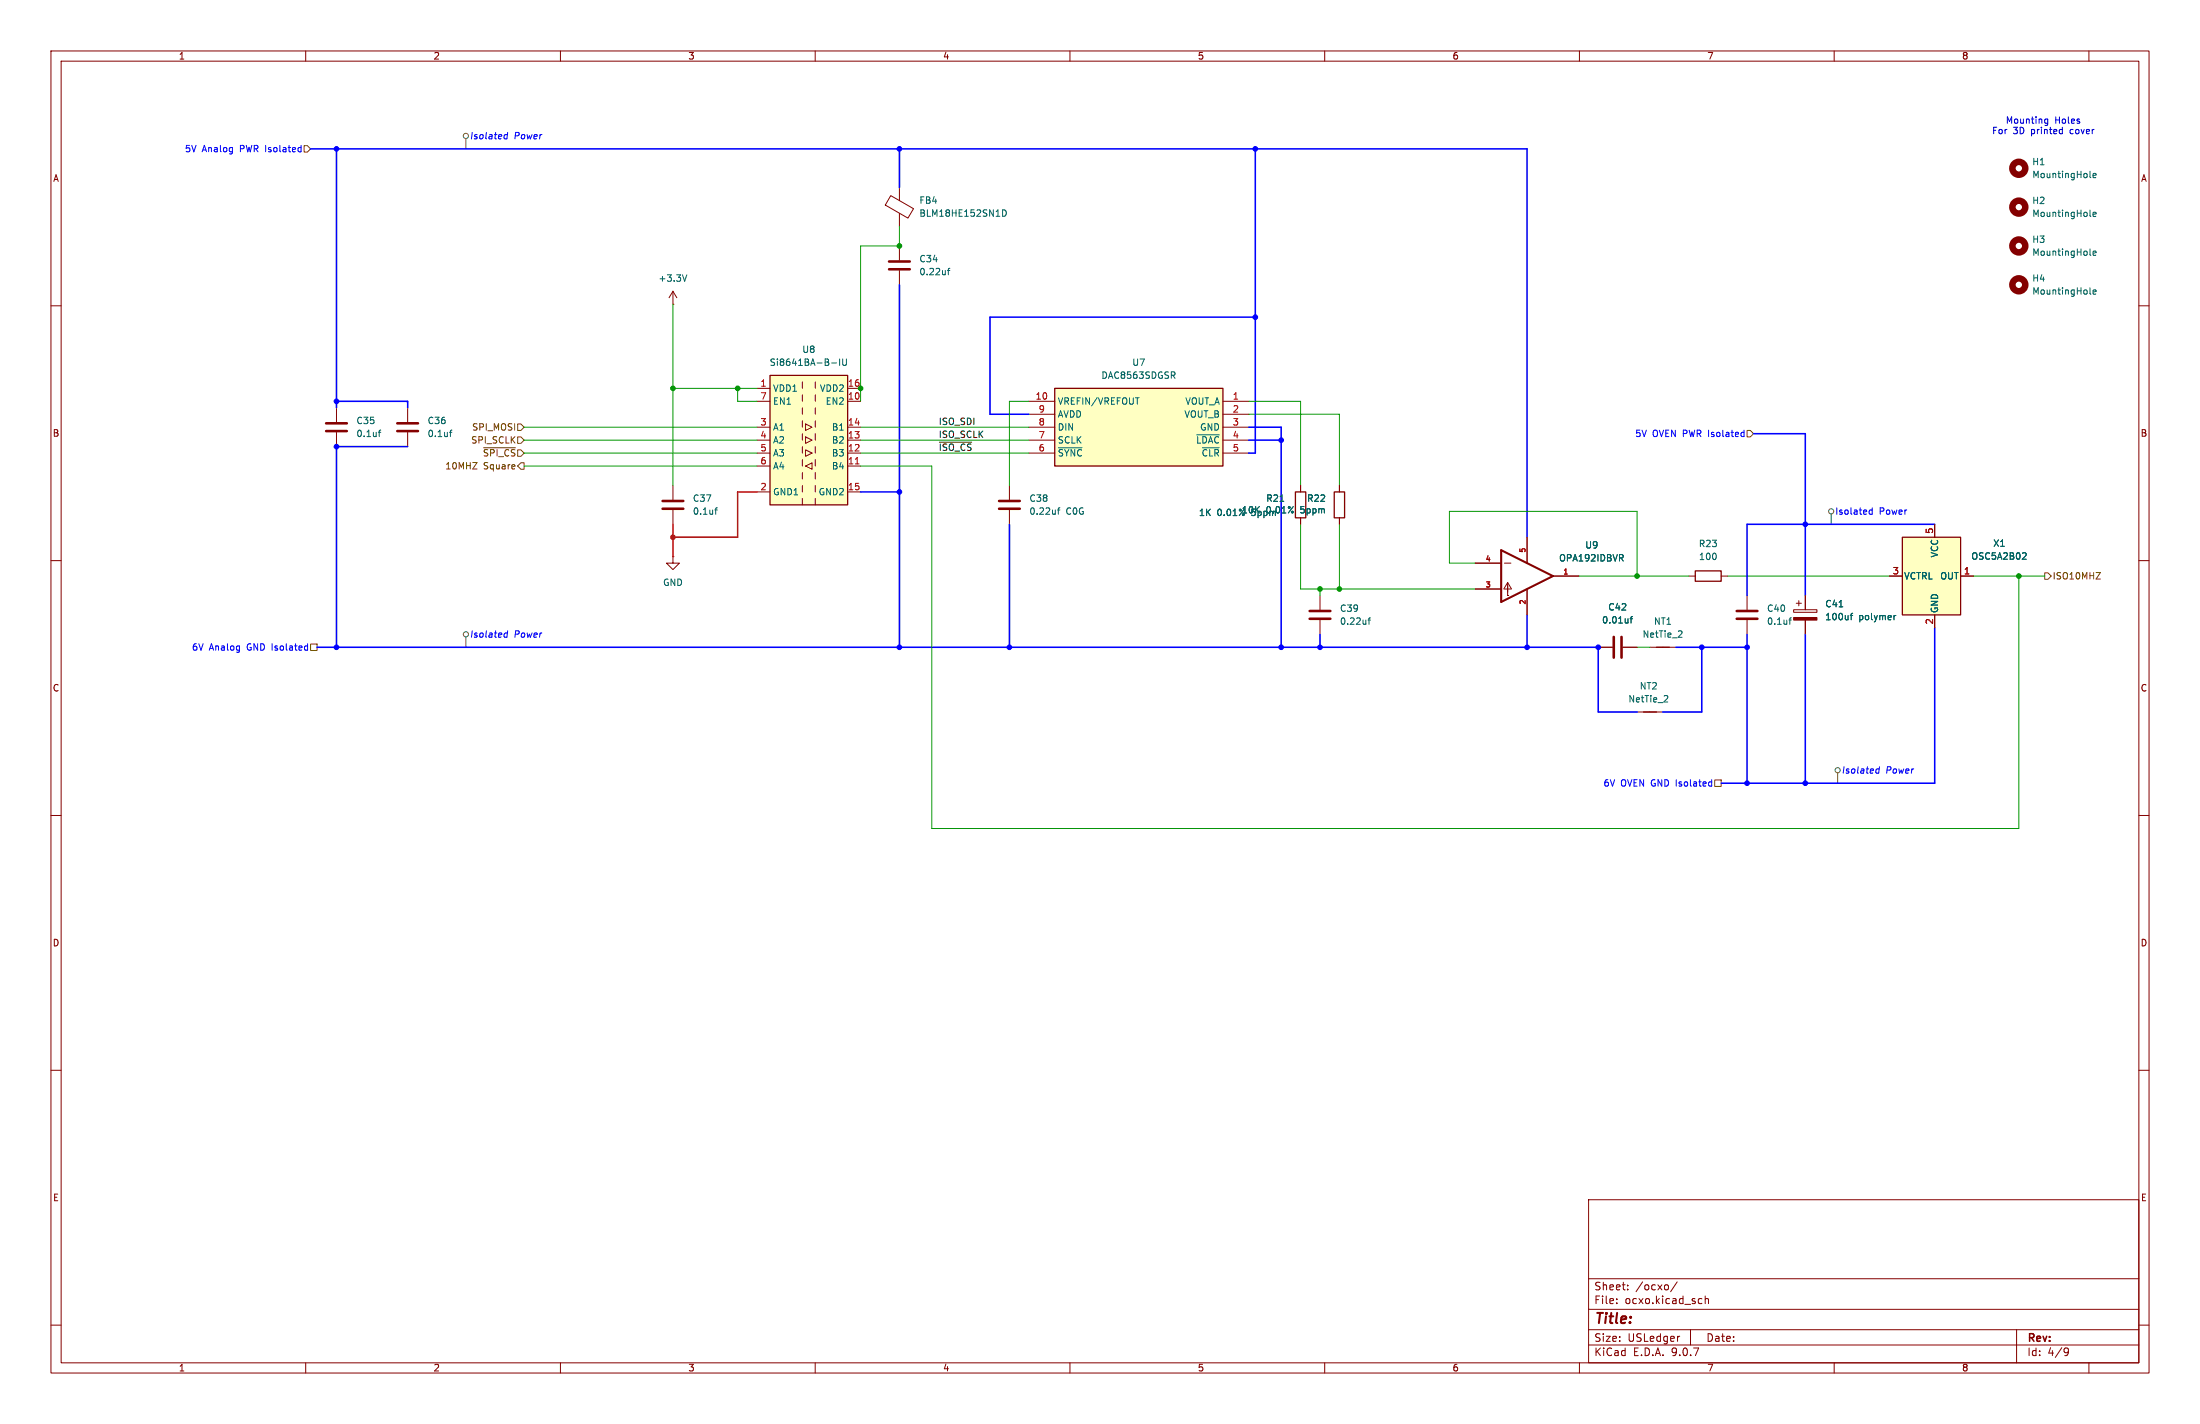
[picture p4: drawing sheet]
<svg xmlns="http://www.w3.org/2000/svg" width="432mm" height="279mm" viewBox="0 0 432 279" stroke-linecap="round" stroke-linejoin="round" font-family="sans-serif">
<g fill="none" stroke="#840000" stroke-width=".2">
<path d="M10 10h411.8v259.4h-411.8zM12 12h407.8v255.4h-407.8zM60 10v2M110 10v2M160 10v2M210 10v2M260 10v2M310 10v2M360 10v2M410 10v2M176.5 48.3v2.8M176.5 53.1v2.8"/>
<path d="M10 60h2M419.8 60h2M132.1 95.3v2.7M10 110h2M132.1 100.1v2.8M419.8 110h2M323.8 127h5.1M10 160h2M419.8 160h2M10 210h2M419.8 210h2M311.8 235.4h108v32h-108z"/>
<path d="M10 260h2M311.8 256.9h108M311.8 250.9h108M317.3 255.6v.2M317.3 254.9v.1M319.5 252.9v.2M319.5 252.2v.1M327.3 252.2l.2 .2-.2 .6M329.2 251.5l-1.3 1.9M333.6 254.8l.4 .1M334 255.7l-.4 .1M334.7 254.9l.2-.1 .4 .1v.9"/>
<path d="M334.7 254.3v1.5M419.8 260h2M60 267.4v2M110 267.4v2M160 267.4v2M210 267.4v2M260 267.4v2M310 267.4v2M311.8 263.9h108M311.8 260.9h108M329.5 262.2h.2M331.8 260.9v3"/>
<path d="M360 267.4v2M395.8 260.9v6.5M405.4 264.5l.5 .1a.99 .99 0 0 1-.4 1.4h-.2M406 265.1l-.3 .3h-.3M410 267.4v2"/>
</g>
<path d="M174.5 51.3h4.1M174.5 52.8h4.1M130 99.8h4.1M130 98.3h4.1" fill="none" stroke="#840000" stroke-width=".51"/>
<path d="M410.2 34.7l.2 .2M410.8 34.4l.6-.1-.1-.2-.3-.1-.2 .2 .1 .6h.4M186 53.1h.4M186.4 52.6l-.3 .2v1.1M410.2 49.9l.2 .2M410.2 42.3l.2 .2M410.8 49.7l.6-.1-.1-.3h-.3l-.2 .1 .1 .6h.4M410.8 42.1l.6-.2-.1-.2-.3-.1-.2 .2 .1 .6h.4M140.8 99.6l-.3 .2v1.1M140.3 100.1h.5M329.9 123.8l.2 .2v.3l-.7 .7h.7" fill="none" stroke="#006464" stroke-width=".2"/>
<g fill="none" stroke="#840000" stroke-width="1.3">
<circle cx="396.2" cy="33" r="1.27"/>
<circle cx="396.2" cy="40.6" r="1.27"/>
<circle cx="396.2" cy="48.3" r="1.27"/>
</g>
<path d="M325.1 127h2.6" fill="none" stroke="#840000" stroke-width=".25"/>
<path d="M373.4 105.4h11.4v15.3h-11.4z" fill="#ffffc2"/>
<path d="M373.4 105.4h11.4v15.3h-11.4z" fill="none" stroke="#840000" stroke-width=".25"/>
<path d="M352 119.6h4.6v.5h-4.6zM352.6 118.4h1M353.1 117.9v1M354.3 116.8v2.8M370.8 113h2.6M379.7 102.9v2.5M384.8 113h2.5M354.3 121.7v2.8M379.7 120.7v2.5" fill="none" stroke="#840000" stroke-width=".2"/>
<path d="M361 119.1h.7M397.4 108.5l.3 .2-.1 .3-.7 .7h.8M363.1 120.8h.5M363.6 120.3l-.3 .2v1.1M371.7 120.8v.8M372.1 120.8l-.4 .2" fill="none" stroke="#006464" stroke-width=".2"/>
<path d="M352 121.2h4.6v.5h-4.6z" fill="#840000" stroke="#840000" stroke-width=".2"/>
<path d="M151.1 73.7h15.3v25.4h-15.3z" fill="#ffffc2"/>
<path d="M151.1 73.7h15.3v25.4h-15.3zM254.3 96.5h2v5.1h-2zM261.9 96.5h2v5.1h-2z" fill="none" stroke="#840000" stroke-width=".25"/>
<g fill="none" stroke="#840000" stroke-width=".2">
<path d="M174.8 38.4l4.5 2.5-1.1 1.9-4.4-2.6zM176.5 36.8v2.6M132.1 59.7h.1M132.1 57.2l-.8 1.2M132.1 57.2l.7 1.2M132.1 57.2v2.5M176.5 41.9v2.6M148.6 76.2h2.5M148.6 78.7h2.5M157.5 74.9v1.3M157.5 77.5v1.2M160 74.9v1.3"/>
<path d="M160 77.5v1.2M166.4 76.2h2.5M166.4 78.7h2.5M80 80v2.8M80 84.8v2.8M148.6 83.8h2.5M148.6 86.4h2.5M148.6 88.9h2.5M148.6 91.4h2.5M148.6 96.5h2.5M157.5 80v1.3M157.5 82.6v1.2"/>
<path d="M157.5 85.1v1.3M157.5 87.6v1.3M157.5 90.2v1.2M157.5 92.7v1.3M157.5 95.3v1.2M157.5 97.8v1.3M158.1 83.2l1.3 .6-1.3 .7zM158.1 85.7l1.3 .7-1.3 .6zM158.1 91.4l1.3-.6v1.3zM158.1 88.3l1.3 .6-1.3 .6zM160 80v1.3M160 82.6v1.2"/>
<path d="M160 85.1v1.3M160 87.6v1.3M160 90.2v1.2M160 92.7v1.3M160 95.3v1.2M160 97.8v1.3M166.4 83.8h2.5M166.4 86.4h2.5M166.4 88.9h2.5M166.4 91.4h2.5M166.4 96.5h2.5M255.3 95.3v1.2"/>
<path d="M262.9 95.3v1.2M132.1 109.2v1.3h1.2l-1.2 1.3-1.3-1.3h1.3M132.1 109.2h.1M255.3 101.6v1.3M259.1 116.8v2.8M262.9 101.6v1.3M289.6 110.5h5M289.6 115.6h5M295.3 110.5h1.2M295.3 115.6h1.2M295.9 116.8h.1M295.9 114.3v2.5"/>
<path d="M295.9 114.3l-.8 1.3M295.9 114.3l.8 1.3M299.7 105.4v5.1M299.7 115.6v5.1M304.8 113h5.1M259.1 121.7v2.8"/>
</g>
<path d="M167.9 91h.7" fill="none" stroke="#a90000" stroke-width=".2"/>
<g fill="none" stroke="#006464" stroke-width=".2">
<path d="M134.8 53.9l-.4 1.3M196.8 41.2a.64 .64 0 0 1 .7 .6 .64 .64 0 0 1-.7 .6zM410.2 57.5l.2 .2M410.8 57.3l.6-.1-.1-.3h-.3l-.2 .2 .1 .6h.4M163.2 71.2h1M164.8 70.4v1.3M165.4 70.4v1.1l.2 .2 .4-.1 .1-.1v-1.1M88.2 84.8h.5M88.7 84.4l-.3 .2v1.1M251.2 98.4h.8M318.2 109.5l.4 .6M318.5 108.9v.5"/>
<path d="M268.5 121.7h.5M269 121.2l-.3 .2v1.1"/>
</g>
<circle cx="396.2" cy="55.9" r="1.27" fill="none" stroke="#840000" stroke-width="1.3"/>
<path d="M78 83.1h4M78 84.6h4M257 119.9h4.1M257 121.4h4.1" fill="none" stroke="#840000" stroke-width=".51"/>
<path d="M294.6 108l10.2 5-10.2 5.1z" fill="none" stroke="#840000" stroke-width=".41"/>
<path d="M207 76.2h33v15.2h-33z" fill="#ffffc2"/>
<path d="M207 76.2h33v15.2h-33zM332.7 112h5.1v2h-5.1zM322.6 139.7h2.5" fill="none" stroke="#840000" stroke-width=".25"/>
<g fill="none" stroke="#840000" stroke-width=".2">
<path d="M201.9 78.7h5.1M240 78.7h5.1M66 80v2.8M66 84.8v2.8M198.1 95.3v2.7M201.9 81.3h5.1M201.9 83.8h5.1M201.9 86.4h5.1M201.9 88.9h5.1M240 81.3h5.1M240 83.8h5.1M240 86.4h5.1"/>
<path d="M240 88.9h5.1M255.3 95.3v1.2M262.9 95.3v1.2M198.1 100.1v2.8M255.3 101.6v1.3M262.9 101.6v1.3M289.6 110.5h5M289.6 115.6h5M295.9 116.8h.1M299.7 105.4v5.1M299.7 115.6v5.1M304.8 113h5.1"/>
<path d="M331.5 113h1.2M337.8 113h1.3M342.9 116.8v2.8M354.3 116.8v2.8M370.8 113h2.6M379.7 102.9v2.5M384.8 113h2.5M313.7 127h2.8M318.5 127h2.8M321.3 139.7h5.1M342.9 121.7v2.8M354.3 121.7v2.8"/>
<path d="M379.7 120.7v2.5"/>
</g>
<g fill="none" stroke="#006464" stroke-width=".2">
<path d="M222.9 78h.7M230.2 73.6l.4 .6M230.6 73.1v.4M74.3 84.8h.4M74.7 84.4l-.3 .2v1.1M207.7 87.9h4.7M208 99.6l-.3 .2v1.1M234.9 85.3h4.4M236 87.9h3.3M251.2 98.4h.8M207.5 100.1h.5M318.2 109.5l.4 .6"/>
<path d="M318.5 108.9v.5M361 119.1h.7M397.4 108.5l.3 .2-.1 .3-.7 .7h.8M319.9 121.4h.5M320.4 121l-.3 .2v1M327.1 136.5l.2 .2v.3l-.7 .7h.7M351.1 121.7h.5M351.6 121.2l-.3 .2v1.1M363.1 120.8h.5M363.6 120.3l-.3 .2v1.1M371.7 120.8v.8M372.1 120.8l-.4 .2"/>
</g>
<path d="M64 83.1h4.1M64 84.6h4.1M196.1 98.3h4.1M196.1 99.8h4.1M340.9 119.9h4M316.7 125v4M318.3 125v4M340.9 121.4h4" fill="none" stroke="#840000" stroke-width=".51"/>
<g fill="none" stroke="#484848" stroke-width=".2">
<path d="M91.4 27.2v2M359.4 100.8v2.1M91.4 125v2M360.7 151.6v2.1"/>
<circle cx="91.4" cy="26.7" r=".51"/>
<circle cx="359.4" cy="100.3" r=".51"/>
<circle cx="91.4" cy="124.5" r=".51"/>
<circle cx="360.7" cy="151.1" r=".51"/>
</g>
<g fill="none" stroke="#00f" stroke-width=".2">
<path d="M59 28.9l.1 .1M59.1 28.5v1.3M59.1 29.7l-.1 .1M99 27.2h.5M99.1 26.5h.5M99.6 26l-.1 1.2M342.2 84.8l.1 .1M342.3 84.4v1.3M342.3 85.6l-.1 .1M367.5 99.6v1.3M367.5 100.1h-.4l-.2 .2 .1 .5h.5M60.2 126.7l.2 .1"/>
<path d="M60.4 126.3v1.3M60.4 127.5l-.2 .1M99 125h.5M99.1 124.3h.5M99.6 123.8l-.1 1.2M335.8 153.4l.2 .1M336 153v1.2M336 154.2h-.2M368.3 151.6h.4M368.3 150.9h.5M368.9 150.4l-.2 1.3"/>
</g>
<path d="M59.7 28.6h.6l.7 .6-.7 .6h-.6zM94.9 87.9h6.3M101.6 85.7h.6l.7 .7-.7 .6h-.6zM101.6 83.2h.6l.7 .6-.7 .7h-.6zM102.2 90.8h.7v1.3h-.7l-.6-.7zM342.9 84.5h.6l.7 .6-.7 .6h-.6zM401.3 112.4h.7l.6 .6-.6 .7h-.7zM411.4 112.3h.9l-.9 1.3h.9M61 126.4h1.2v1.2h-1.2zM336.5 153h1.3v1.3h-1.3z" fill="none" stroke="#725600" stroke-width=".2"/>
<path d="M184.4 86.8h6.3" fill="none" stroke="#0f0f0f" stroke-width=".2"/>
<g fill="none" stroke="#009600" stroke-width=".2">
<path d="M132.1 59.7v35.6M176.5 44.5v3.8h-7.6v30.4M132.1 76.2h16.5M144.8 76.2v2.5h3.8M201.9 78.7h-3.8v16.6M245.1 78.7h10.2v16.6M102.9 86.4h45.7M102.9 91.4h45.7M102.9 88.9h45.7M102.9 83.8h45.7M168.9 91.4h14v71.2h213.3v-49.6M168.9 86.4h33"/>
<path d="M168.9 88.9h33M168.9 83.8h33M245.1 81.3h17.8v14M255.3 102.9v12.7h34.3M259.1 115.6v1.2M262.9 102.9v12.7M289.6 110.5h-5.1v-10.2h36.8v12.7M309.9 113h21.6M339.1 113h31.7M387.3 113h14M321.3 127h2.5"/>
</g>
<g fill="none" stroke="#00f" stroke-width=".3">
<path d="M61 29.2h238.7v76.2M66 29.2v50.8M176.5 29.2v7.6M246.4 29.2v59.7h-1.3M176.5 55.9v71.1M66 78.7h14v1.3M246.4 62.2h-52.1v19.1h7.6M80 87.6h-14v39.4M168.9 96.5h7.6M245.1 83.8h6.4v43.2M245.1 86.4h6.4M344.2 85.1h10.1v31.7"/>
<path d="M198.1 102.9v24.1M379.7 102.9h-36.8v13.9M62.2 127h251.5v12.7h7.6M259.1 124.5v2.5M299.7 120.7v6.3M328.9 127h14M334 127v12.7h-7.6M342.9 124.5v29.2M354.3 124.5v29.2M379.7 123.2v30.5h-41.9"/>
</g>
<path d="M148.6 96.5h-3.8v8.9h-12.7M132.1 102.9v6.3" fill="none" stroke="#f00" stroke-width=".3"/>
<path d="M401.4 24.1l.1 .1 .4-.1M401.9 23.4v1l-.2 .2h-.3M401.9 23.4h-.4l-.1 .1M404.7 25.4l.1 .1M404.8 25v1.2M404.8 26.2h-.1" fill="none" stroke="#0000c2" stroke-width=".2"/>
<g fill="#00f" stroke="#00f" stroke-width=".2">
<circle cx="66" cy="29.2" r=".46"/>
<circle cx="66" cy="78.7" r=".46"/>
<circle cx="66" cy="127" r=".46"/>
<circle cx="66" cy="87.6" r=".46"/>
<circle cx="176.5" cy="29.2" r=".46"/>
<circle cx="246.4" cy="29.2" r=".46"/>
<circle cx="246.4" cy="62.2" r=".46"/>
<circle cx="176.5" cy="96.5" r=".46"/>
<circle cx="176.5" cy="127" r=".46"/>
<circle cx="198.1" cy="127" r=".46"/>
<circle cx="251.5" cy="86.4" r=".46"/>
<circle cx="259.1" cy="127" r=".46"/>
<circle cx="251.5" cy="127" r=".46"/>
<circle cx="342.9" cy="153.7" r=".46"/>
<circle cx="354.3" cy="153.7" r=".46"/>
<circle cx="299.7" cy="127" r=".46"/>
<circle cx="313.7" cy="127" r=".46"/>
<circle cx="354.3" cy="102.9" r=".46"/>
<circle cx="334" cy="127" r=".46"/>
<circle cx="342.9" cy="127" r=".46"/>
</g>
<circle cx="132.1" cy="105.4" r=".46" fill="#f00" stroke="#f00" stroke-width=".2"/>
<g fill="#009600" stroke="#009600" stroke-width=".2">
<circle cx="132.1" cy="76.2" r=".46"/>
<circle cx="176.5" cy="48.3" r=".46"/>
<circle cx="144.8" cy="76.2" r=".46"/>
<circle cx="168.9" cy="76.2" r=".46"/>
<circle cx="259.1" cy="115.6" r=".46"/>
<circle cx="262.9" cy="115.6" r=".46"/>
<circle cx="321.3" cy="113" r=".46"/>
<circle cx="396.2" cy="113" r=".46"/>
</g>
<text font-size="2.8" fill="#840000" x="312.8" y="260.3">Title:</text>
<g font-size="2.1" fill="#840000">
<text x="312.8" y="256.1">File:</text>
<text x="312.8" y="253.4">Sheet:</text>
<text x="318.9" y="256.1">ocxo.kicad_sch</text>
<text x="321" y="253.4">/ocxo/</text>
<text x="312.8" y="263.5">Size:</text>
<text x="319.5" y="263.5">USLedger</text>
<text x="334.8" y="263.5">Date:</text>
<text x="397.8" y="263.7">Rev:</text>
<text x="312.8" y="266.3">KiCad</text>
<text x="320.5" y="266.3">E.D.A.</text>
<text x="328.1" y="266.3">9.0.7</text>
<text x="397.8" y="266.3">Id:</text>
<text x="401.9" y="266.3">4/9</text>
</g>
<g font-size="1.8" fill="#840000">
<text x="35" y="11.9">1</text>
<text x="85" y="11.9">2</text>
<text x="135" y="11.9">3</text>
<text x="185" y="11.9">4</text>
<text x="235" y="11.9">5</text>
<text x="285" y="11.9">6</text>
<text x="335" y="11.9">7</text>
<text x="385" y="11.9">8</text>
<text x="10.3" y="35.9">A</text>
<text x="420.1" y="35.9">A</text>
<text x="10.3" y="85.9">B</text>
<text x="420.1" y="85.9">B</text>
<text x="10.3" y="135.9">C</text>
<text x="420.1" y="135.9">C</text>
<text x="10.3" y="185.9">D</text>
<text x="420.1" y="185.9">D</text>
<text x="10.3" y="235.9">E</text>
<text x="420.1" y="235.9">E</text>
<text x="35" y="269.3">1</text>
<text x="85" y="269.3">2</text>
<text x="135" y="269.3">3</text>
<text x="185" y="269.3">4</text>
<text x="235" y="269.3">5</text>
<text x="285" y="269.3">6</text>
<text x="335" y="269.3">7</text>
<text x="385" y="269.3">8</text>
</g>
<g font-size="1.8" fill="#00f">
<text x="92.1" y="27.5">Isolated</text>
<text x="100.9" y="27.5">Power</text>
<text x="36.2" y="30.1">5V</text>
<text x="39.7" y="30.1">Analog</text>
<text x="47.2" y="30.1">PWR Isolated</text>
<text x="320.9" y="86">5V</text>
<text x="324.3" y="86">OVEN PWR Isolated</text>
<text x="360.1" y="101.2">Isolated</text>
<text x="368.8" y="101.2">Power</text>
<text x="92.1" y="125.3">Isolated</text>
<text x="100.9" y="125.3">Power</text>
<text x="37.6" y="127.9">6V</text>
<text x="41.1" y="127.9">Analog</text>
<text x="48.6" y="127.9">GND Isolated</text>
<text x="314.6" y="154.5">6V</text>
<text x="318.1" y="154.5">OVEN GND Isolated</text>
<text x="361.4" y="152">Isolated</text>
<text x="370.1" y="152">Power</text>
</g>
<g font-size="1.8" fill="#0000c2">
<text x="390.9" y="26.5">For</text>
<text x="393.6" y="24.5">Mounting</text>
<text x="395.1" y="26.5">3D</text>
<text x="398.7" y="26.5">printed</text>
<text x="403.3" y="24.5">Holes</text>
<text x="406.6" y="26.5">cover</text>
</g>
<g font-size="1.8" fill="#006464">
<text x="398.8" y="32.6">H1</text>
<text x="398.8" y="35.2">MountingHole</text>
<text x="180.3" y="40.2">FB4</text>
<text x="398.8" y="40.2">H2</text>
<text x="180.3" y="42.7">BLM18HE152SN1D</text>
<text x="398.8" y="47.9">H3</text>
<text x="398.8" y="42.8">MountingHole</text>
<text x="180.3" y="51.7">C34</text>
<text x="398.8" y="50.4">MountingHole</text>
<text x="129.1" y="55.5">+3.3V</text>
<text x="180.3" y="54.2">0.22uf</text>
<text x="398.8" y="55.5">H4</text>
<text x="398.8" y="58">MountingHole</text>
<text x="151" y="72">Si8641BA-B-IU</text>
<text x="157.4" y="69.4">U8</text>
<text x="222.1" y="72">U7</text>
<text x="151.6" y="77.1">VDD1</text>
<text x="160.8" y="77.1">VDD2</text>
<text x="216.1" y="74.5">DAC8563SDGSR</text>
<text x="69.9" y="83.4">C35</text>
<text x="83.8" y="83.4">C36</text>
<text x="151.6" y="79.6">EN1</text>
<text x="162" y="79.6">EN2</text>
<text x="207.5" y="79.6">VREFIN/VREFOUT</text>
<text x="207.5" y="82.1">AVDD</text>
<text x="232.4" y="82.1">VOUT_B</text>
<text x="232.5" y="79.6">VOUT_A</text>
<text x="69.9" y="86">0.1uf</text>
<text x="83.8" y="86">0.1uf</text>
<text x="151.6" y="84.7">A1</text>
<text x="151.6" y="87.2">A2</text>
<text x="151.6" y="89.8">A3</text>
<text x="163.2" y="84.7">B1</text>
<text x="163.2" y="87.2">B2</text>
<text x="163.2" y="89.8">B3</text>
<text x="207.5" y="84.7">DIN</text>
<text x="207.5" y="87.2">SCLK</text>
<text x="207.5" y="89.8">~{SYNC}</text>
<text x="234.7" y="87.2">~{LDAC}</text>
<text x="235.4" y="84.7">GND</text>
<text x="235.8" y="89.8">~{CLR}</text>
<text x="151.6" y="92.3">A4</text>
<text x="163.2" y="92.3">B4</text>
<text x="135.9" y="101.2">0.1uf</text>
<text x="135.9" y="98.7">C37</text>
<text x="151.6" y="97.4">GND1</text>
<text x="160.6" y="97.4">GND2</text>
<text x="201.9" y="101.2">0.22uf</text>
<text x="201.9" y="98.7">C38</text>
<text x="209.2" y="101.2">C0G</text>
<text x="235.2" y="101.4">1K</text>
<text x="238.9" y="101.4">0.01%</text>
<text x="243.6" y="100.9">10K</text>
<text x="245.7" y="101.4">5ppm</text>
<text x="248.4" y="98.7">R21</text>
<text x="248.5" y="100.9">0.01%</text>
<text x="255.3" y="100.9">5ppm</text>
<text x="256.4" y="98.7">R22</text>
<text x="311" y="107.8">U9</text>
<text x="333.3" y="107.5">R23</text>
<text x="391.1" y="107.5">X1</text>
<text x="305.9" y="110.4">OPA192IDBVR</text>
<text x="333.4" y="110.1">100</text>
<text x="373.6" y="113.9">VCTRL</text>
<text x="380.6" y="109.5" transform="rotate(-90 380.6 109.5)">VCC</text>
<text x="380.7" y="113.9">OUT</text>
<text x="386.8" y="110">OSC5A2B02</text>
<text x="130" y="115.2">GND</text>
<text x="315.6" y="120">C42</text>
<text x="358.1" y="119.4">C41</text>
<text x="262.9" y="120.2">C39</text>
<text x="262.9" y="122.8">0.22uf</text>
<text x="314.3" y="122.5">0.01uf</text>
<text x="322.3" y="125.3">NetTie_2</text>
<text x="324.5" y="122.8">NT1</text>
<text x="346.7" y="122.8">0.1uf</text>
<text x="346.7" y="120.2">C40</text>
<text x="358.1" y="121.9">100uf</text>
<text x="364.8" y="121.9">polymer</text>
<text x="380.6" y="120.4" transform="rotate(-90 380.6 120.4)">GND</text>
<text x="321.7" y="135.5">NT2</text>
<text x="319.5" y="138">NetTie_2</text>
</g>
<g font-size="1.8" fill="#a90000">
<text x="149.2" y="75.9">1</text>
<text x="166.3" y="75.9">16</text>
<text x="149.2" y="78.5">7</text>
<text x="149.2" y="83.6">3</text>
<text x="166.3" y="78.5">10</text>
<text x="166.3" y="83.6">14</text>
<text x="203.2" y="78.5">10</text>
<text x="203.8" y="81">9</text>
<text x="203.8" y="83.6">8</text>
<text x="241.9" y="78.5">1</text>
<text x="241.9" y="81">2</text>
<text x="241.9" y="83.6">3</text>
<text x="149.2" y="86.1">4</text>
<text x="149.2" y="88.6">5</text>
<text x="166.3" y="86.1">13</text>
<text x="166.3" y="88.6">12</text>
<text x="203.8" y="86.1">7</text>
<text x="203.8" y="88.6">6</text>
<text x="241.9" y="86.1">4</text>
<text x="241.9" y="88.6">5</text>
<text x="149.2" y="91.2">6</text>
<text x="166.3" y="91.2">11</text>
<text x="149.2" y="96.3">2</text>
<text x="166.3" y="96.3">15</text>
<text x="379.5" y="104.8" transform="rotate(-90 379.5 104.8)">5</text>
<text x="371.4" y="112.8">3</text>
<text x="385.4" y="112.8">1</text>
<text x="379.5" y="122.6" transform="rotate(-90 379.5 122.6)">2</text>
</g>
<g font-size="1.8" fill="#0f0f0f">
<text x="184.1" y="83.5">ISO_SDI</text>
<text x="184.1" y="88.6">~{ISO_CS}</text>
<text x="184.1" y="86">ISO_SCLK</text>
</g>
<g font-size="1.8" fill="#725600">
<text x="92.4" y="87.2">SPI_SCLK</text>
<text x="92.6" y="84.7">SPI_MOSI</text>
<text x="94.7" y="89.8">~{SPI_CS}</text>
<text x="87.3" y="92.3">10MHZ</text>
<text x="94.9" y="92.3">Square</text>
<text x="402.8" y="113.9">ISO10MHZ</text>
</g>
<g font-size="1.4" fill="#a90000">
<text x="291.5" y="110.2">4</text>
<text x="299.5" y="108.6" transform="rotate(-90 299.5 108.6)">5</text>
<text x="306.7" y="112.8">1</text>
<text x="291.5" y="115.3">3</text>
<text x="299.5" y="118.7" transform="rotate(-90 299.5 118.7)">2</text>
</g>
</svg>
